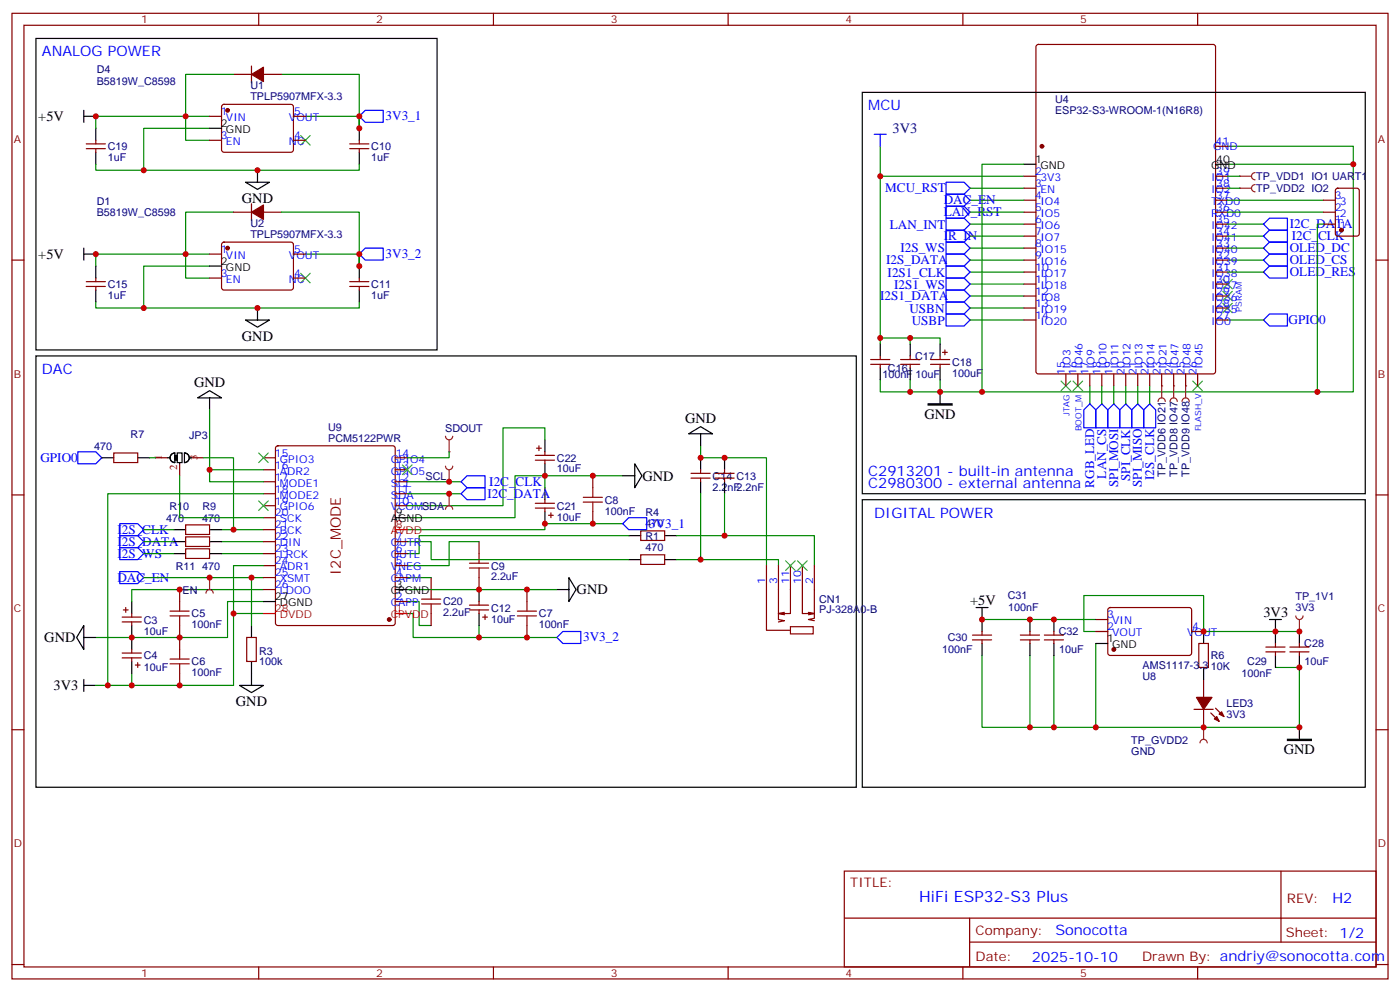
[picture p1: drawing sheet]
<svg xmlns="http://www.w3.org/2000/svg" width="412mm" height="292mm" viewBox="0 0 412 292" stroke-linecap="round" stroke-linejoin="round" font-family="sans-serif">
<g fill="none" stroke="#870000" stroke-width=".35">
<path d="M3.5 3.9h405.4v284.4h-405.4zM7.1 7.4h398.2v277.3h-398.2zM74.1 19.4v5M76.2 3.9v3.5M145.3 3.9v3.5M214.5 3.9v3.5M283.6 3.9v3.5M352.8 3.9v3.5M68.8 21.9h5.3M77.6 21.9h5.3M25.4 43.8h5.6M25.4 42.4h5.6"/>
<path d="M28.2 41.3v1.1M28.2 43.8v1M103 43.8h5.7M103 42.4h5.7M105.8 41.3v1.1M105.8 43.8v1M3.5 76.6h3.6M68.8 62.5h5.3M74.1 60v4.9M77.6 62.5h5.3M405.3 76.6h3.6M25.4 84.3h5.6"/>
<path d="M25.4 82.9h5.6M28.2 81.9v1M28.2 84.3v1.1M103 84.3h5.7M103 82.9h5.7M105.8 81.9v1M105.8 84.3v1.1M203.6 139.4h5.6M206.4 138.3v1.1M210.6 139.4h5.7M213.4 138.3v1.1M3.5 145.7h3.6"/>
<path d="M54.7 154.6h7v2.8h-7zM54.7 158.1h7v2.8h-7zM141.1 159.5v3.5M157.7 149.6h5.6M157.7 148.2h5.6M160.5 147.1v1.1M160.5 149.6v1.1M161.6 151.7h1.4M162.3 151v1.4M174.6 140.1v3.5M174.6 150.7v3.5M188.7 156.3h7.1v2.8h-7.1z"/>
<path d="M203.6 140.8h5.6M206.4 140.8v1.1M210.6 140.8h5.7M213.4 140.8v1.1M405.3 145.7h3.6M36.3 179.6h1.4M37 178.9v1.4M52.9 173.6v3.5M54.7 161.6h7v2.8h-7zM127 170.1v3.5M138.3 179.6h5.6M138.3 178.2h5.6"/>
<path d="M141.1 170.1v3.5M141.1 177.1v1.1M141.1 179.6v1.1M155.2 173.6v3.5M188.7 163.4h7.1v2.8h-7.1zM326.6 179.1l.4-.2h23.6l.4 .7-.1 13-.6 .4-23.5-.1-.5-.6v-12.7zM36 193.7h5.6M36 192.3h5.6M36 181.7h5.6M36 183.1h5.6M38.8 180.7v1M38.8 183.1v1.1"/>
<path d="M38.8 191.2v1.1M38.8 193.7v1.1M39.9 195.8h1.4M40.6 195.1v1.4M52.9 184.2v7M52.9 198.3v3.5M127 180.7v3.5M142.2 181.7h1.4M142.9 181v1.4M155.2 184.2v3.5M286.5 188.4h5.6M286.5 187h5.6"/>
<path d="M289.3 185.9v1.1M289.3 188.4v1.1M300.6 188.4h5.6M300.6 187h5.6M303.4 185.9v1.1M303.4 188.4v1.1M307.6 188.4h5.7M307.6 187h5.7M310.4 185.9v1.1M310.4 188.4v1.1M322.8 185.9h3.5M322.8 182.4h3.5"/>
<path d="M351 185.9h3.5M353.1 189.5h2.9v7h-2.9zM372.9 191.9h5.6M372.9 190.5h5.6M375.7 189.5v1M375.7 191.9v1.1M379.9 191.9h5.7M379.9 190.5h5.7M382.8 189.5v1M382.8 191.9v1.1M3.5 214.9h3.6M351.7 208.9h5.7"/>
<path d="M354.5 200.1v5.3M354.5 208.9v5.3M356.7 209.9l2.4 2.5M358.1 208.5l2.4 2.5M405.3 214.9h3.6M248.7 256.5h156.6v28.2h-156.6zM377.3 256.5v20.9M248.7 270.4h156.5M285.6 277.4h119.6M285.6 270.4v14.1M3.5 284h3.6M76.2 284.7v3.6"/>
<path d="M145.3 284.7v3.6M214.5 284.7v3.6M283.6 284.7v3.6M352.8 284.7v3.6M405.3 284h3.6"/>
</g>
<g fill="none" stroke="#a10000" stroke-width=".35">
<path d="M171.8 147.8h5.6M171.8 146.4h5.6M174.6 143.6v2.8M174.6 147.8v2.9M50.1 180h5.6M52.9 177.1v2.9M124.2 176.4h5.6M124.2 177.8h5.6M127 173.6v2.8M127 177.8v2.9M138.3 165.8h5.6M138.3 167.3h5.6"/>
<path d="M141.1 163v2.8M141.1 167.3v2.8M152.4 180h5.6M155.2 177.1v2.9M50.1 181.4h5.6M50.1 195.5h5.6M50.1 194.1h5.6M52.9 181.4v2.8M52.9 191.2v2.9M52.9 195.5v2.8M152.4 181.4h5.6M155.2 181.4v2.8"/>
</g>
<g fill="none" stroke="#008700" stroke-width=".35">
<path d="M61.7 37.8h-19.4v12.3M61.7 34.3h-33.5v3.5M68.8 21.9h-14.1v19.4h7M82.9 21.9h22.9v15.9M90 34.3h15.8v3.5M105.8 34.3v3.5M28.2 48.4v1.7h77.6v-1.7M61.7 78.4h-19.4v12.3M61.7 74.8h-33.5v3.6M68.8 62.5h-14.1v19.4h7M82.9 62.5h22.9v15.9M90 74.8h15.8v3.6"/>
<path d="M105.8 74.8v3.6M28.2 88.9v1.8h77.6v-1.8M206.4 131.3v3.5h19.4v31.7M42.3 156h8.9M42.3 159.5h8.9M65.3 156h12.3M65.3 159.5h12.3M119.9 159.5h7.1v5.3h58.2M141.1 159.5h-8.8v7h-12.4M183.4 140.1h-31.7v12.3h-31.8M183.4 154.2h-22.9v1.8h-40.6M185.2 157.7h-61.7v5.3h-3.6"/>
<path d="M206.4 145.4v19.4h-7.1M213.4 157.7h26.5v8.8M213.4 145.4v12.3h-14.1M42.3 163h8.9M65.3 163h12.3M77.6 177.1h-10.6v10.6h-38.8M77.6 173.6h-38.8v3.5M119.9 177.1h3.6v7.1h3.5M119.9 173.6h44.1M119.9 170.1h7.1M206.4 164.8h22.9v1.7M38.8 198.3v3.5"/>
<path d="M77.6 180.7h-8.8v21.1h-40.6M119.9 180.7h1.8v7h42.3M141.1 184.2v3.5M289.3 193v21.2h93.5v-17.7h-7.1M289.3 182.4h33.5M303.4 193v21.2M310.4 193v21.2M322.8 185.9h-3.5v-10.5h35.2v10.5M322.8 189.5v24.7M375.7 185.9h7.1"/>
</g>
<g fill="none" stroke="#000" stroke-width=".35">
<path d="M10.6 11.3h118.2v91.7h-118.2zM24.7 32.5v3.5M24.7 34.3h3.5M28.2 37.8v3.5M105.8 37.8v3.5M28.2 44.8v3.6M72.3 53.7h7.1l-3.6 2.1zM75.8 50.1v3.6M105.8 44.8v3.6M24.7 74.8h3.5M24.7 73.1v3.5M28.2 78.4v3.5"/>
<path d="M105.8 78.4v3.5M28.2 85.4v3.5M72.3 94.2h7.1l-3.6 2.1zM75.8 90.7v3.5M105.8 85.4v3.5M10.6 104.8h241.6v127h-241.6zM187 136.6l2.1 3.5-2.1 3.5zM202.8 127.7l3.6-2.1 3.5 2.1zM206.4 127.7v3.6M206.4 134.8v3.5M213.4 134.8v3.5M51.2 156h3.5"/>
<path d="M51.2 159.5h3.5M61.7 156h3.6M61.7 159.5h3.6M160.5 143.6v3.5M160.5 150.7v3.5M183.4 140.1h3.6M185.2 157.7h3.5M195.8 157.7h3.5M206.4 141.9v3.5M213.4 141.9v3.5M254 147.1h148.2v84.7h-148.2zM38.8 177.1v3.6"/>
<path d="M51.2 163h3.5M61.7 163h3.6M141.1 173.6v3.5M164 173.6h3.6M167.6 170.1l2.1 3.5-2.1 3.5zM185.2 164.8h3.5M195.8 164.8h3.5M287.5 178.9h3.5M289.3 178.9v7M24.7 184.2v7l-2.1-3.5zM24.7 187.7h3.5M38.8 184.2v7"/>
<path d="M38.8 194.8v3.5M141.1 180.7v3.5M289.3 189.5v3.5M303.4 182.4v3.5M303.4 189.5v3.5M310.4 182.4v3.5M310.4 189.5v3.5M322.8 189.5h3.5M354.5 185.9v3.6M354.5 196.5v3.6M373.9 182.4h3.6M375.7 182.4v7.1"/>
<path d="M375.7 193v3.5M382.8 185.9v3.6M382.8 193v3.5M24.7 200.1v3.5M24.7 201.8h3.5M382.8 214.2v3.5"/>
</g>
<path d="M88.5 39.9l2.9 2.8M91.4 39.9l-2.9 2.8M88.5 80.5l2.9 2.8M91.4 80.5l-2.9 2.8" fill="none" stroke="#3c3" stroke-width=".35"/>
<g fill="#870000" stroke="#870000" stroke-width=".35">
<path d="M74.1 62.5l3.5-2.1v4.2z"/>
<path d="M74.1 21.9l3.5-2.1v4.2z"/>
<path d="M357.7 211.7l.7-.7 .7 1.4z"/>
<path d="M359.1 210.3l.7-.7 .7 1.4z"/>
<path d="M352.4 205.4h4.6l-2.5 3.5z"/>
<circle cx="328.1" cy="191.2" r=".53"/>
</g>
<path d="M105.8 34.3l1.8-1.8h5.3v3.5h-5.3zM105.8 74.8l1.8-1.7h5.3v3.5h-5.3zM35.3 154.2h5.3l1.7 1.8-1.7 1.7h-5.3zM35.3 157.7h5.3l1.7 1.8-1.7 1.8h-5.3zM185.2 152.4h5.3v3.6h-5.3l-1.8-1.8zM35.3 161.3h5.3l1.7 1.7-1.7 1.8h-5.3zM165.8 185.9h5.3v3.6h-5.3l-1.8-1.8z" fill="none" stroke="#00f" stroke-width=".35"/>
<path d="M379.2 217.7h7.1v.4h-7.1z" fill="#000" stroke="#000" stroke-width=".35"/>
<path d="M381.7 181.4a1.06 1.06 0 0 0 1.1 1 1.06 1.06 0 0 0 1-1M382.8 182.4v3.5" fill="none" stroke="#8c2424" stroke-width=".35"/>
<circle cx="382.8" cy="185.9" r=".18" fill="#8c2424"/>
<path d="M354.5 185.9h21.2" fill="none" stroke="#008700" stroke-width=".35"/>
<path d="M353.5 218.8a1.06 1.06 0 0 1 1-1.1 1.06 1.06 0 0 1 1.1 1.1M354.5 214.2v3.5" fill="none" stroke="#8c2424" stroke-width=".35"/>
<circle cx="354.5" cy="214.2" r=".18" fill="#8c2424"/>
<g fill="none" stroke="#870000" stroke-width=".35">
<path d="M61.7 34.3h3.6M65.5 30.9l.5-.2 20 .1 .4 .6v13l-.7 .4h-20l-.4-.7v-12.7zM86.4 34.3h3.6M61.7 41.3h3.6M86.4 41.3h3.6M61.7 74.8h3.6M65.5 71.5l.5-.2 20 .1 .4 .6v13l-.7 .4-20-.1-.4-.6v-12.7zM86.4 74.8h3.6M61.7 81.9h3.6M86.4 81.9h3.6M225.8 166.5v19.1h7M229.3 166.5v15.9l1.8 .4-1.8 .3"/>
<path d="M232.8 166.5v14.2h-3.5l1.8 .3M236.4 166.5v14.2h3.5l-1.8-.4M239.9 166.5v15.6l-1.8 .3 1.8 .4M231.1 180.3l-1.8 .4M232.8 184.5h6.7v2.2h-6.7zM239.9 180.7l-1.8 .3"/>
</g>
<g fill="none" stroke="#3c3" stroke-width=".35">
<path d="M360.2 89.3l2.8 2.8M360.2 85.8l2.8 2.8M360.2 82.2l2.8 2.9M363 89.3l-2.8 2.8M363 85.8l-2.8 2.8M363 82.2l-2.8 2.9M312.6 112.2l2.8 2.8M315.4 112.2l-2.8 2.8M316.1 112.2l2.8 2.8M318.9 112.2l-2.8 2.8M351.4 112.2l2.8 2.8M354.2 112.2l-2.8 2.8"/>
<path d="M231.4 165.1l2.8 2.9M234.2 165.1l-2.8 2.9M234.9 165.1l2.9 2.9M237.8 165.1l-2.9 2.9"/>
</g>
<g fill="#870000" stroke="#870000" stroke-width=".35">
<circle cx="67" cy="32.5" r=".53"/>
<circle cx="67" cy="73.1" r=".53"/>
</g>
<path d="M61.7 37.8h3.6M61.7 78.4h3.6M276.9 115.4v3.5" fill="none" stroke="#000" stroke-width=".35"/>
<g fill="none" stroke="#008700" stroke-width=".35">
<path d="M259.3 43.1v58.2M259.3 51.9h42.3M285.8 55.4h15.8M301.6 48.4h-12.3v67h-12.4M361.6 43.1h37v72.3h-109.3M361.6 48.4h37M285.8 76.6h15.8M285.8 69.5h15.8M285.8 66h15.8M285.8 73.1h15.8M285.8 62.5h15.8M361.6 76.6h10.6"/>
<path d="M259.3 99.5h8.8v1.8M268.1 99.5h8.8v1.8M285.8 87.2h15.8M285.8 83.6h15.8M285.8 80.1h15.8M285.8 94.2h15.8M285.8 90.7h15.8M361.6 94.2h10.6M259.3 111.9v3.5h8.8M268.1 111.9v3.5h8.8v-3.5M321 113.6v5.3M324.6 113.6v5.3"/>
<path d="M328.1 113.6v5.3M331.6 113.6v5.3M335.1 113.6v5.3M338.7 113.6v5.3"/>
</g>
<g fill="none" stroke="#00f" stroke-width=".35">
<path d="M257.5 39.5h3.6M259.3 39.5v3.6M278.7 53.7h5.3l1.8 1.7-1.8 1.8h-5.3zM278.7 67.8h5.3l1.8 1.7-1.8 1.8h-5.3zM278.7 64.2h5.3l1.8 1.8-1.8 1.8h-5.3zM278.7 71.3h5.3l1.8 1.8-1.8 1.7h-5.3zM278.7 60.7h5.3l1.8 1.8-1.8 1.7h-5.3zM278.7 74.8h5.3l1.8 1.8-1.8 1.8h-5.3zM372.2 73.1l1.7-1.8h5.3v3.5h-5.3zM373.9 78.4h5.3v3.5h-5.3l-1.7-1.8zM278.7 92.5h5.3l1.8 1.7-1.8 1.8h-5.3zM278.7 88.9h5.3l1.8 1.8-1.8 1.8h-5.3z"/>
<path d="M373.9 92.5h5.3v3.5h-5.3l-1.7-1.8zM321 118.9l1.8 1.8v5.3h-3.5v-5.3zM324.6 118.9l1.7 1.8v5.3h-3.5v-5.3zM328.1 118.9l1.7 1.8v5.3h-3.5v-5.3zM331.6 118.9l1.8 1.8v5.3h-3.6v-5.3zM335.1 118.9l1.8 1.8v5.3h-3.5v-5.3zM338.7 118.9l1.7 1.8v5.3h-3.5v-5.3z"/>
</g>
<path d="M273.4 118.9h7.1v.4h-7.1z" fill="#000" stroke="#000" stroke-width=".35"/>
<path d="M365.1 51.9h3.6M369.7 50.8a1.06 1.06 0 0 0-1 1.1 1.06 1.06 0 0 0 1 1.1" fill="none" stroke="#8c2424" stroke-width=".35"/>
<circle cx="365.1" cy="51.9" r=".18" fill="#8c2424"/>
<path d="M365.1 55.4h3.6M369.7 54.4a1.06 1.06 0 0 0-1 1 1.06 1.06 0 0 0 1 1.1" fill="none" stroke="#8c2424" stroke-width=".35"/>
<circle cx="365.1" cy="55.4" r=".18" fill="#8c2424"/>
<path d="M341.1 118.2a1.06 1.06 0 0 1 1.1-1 1.06 1.06 0 0 1 1.1 1M342.2 113.6v3.6" fill="none" stroke="#8c2424" stroke-width=".35"/>
<circle cx="342.2" cy="113.6" r=".18" fill="#8c2424"/>
<path d="M344.7 118.2a1.06 1.06 0 0 1 1-1 1.06 1.06 0 0 1 1.1 1M345.7 113.6v3.6" fill="none" stroke="#8c2424" stroke-width=".35"/>
<circle cx="345.7" cy="113.6" r=".18" fill="#8c2424"/>
<path d="M348.2 118.2a1.06 1.06 0 0 1 1.1-1 1.06 1.06 0 0 1 1 1M349.2 113.6v3.6" fill="none" stroke="#8c2424" stroke-width=".35"/>
<circle cx="349.2" cy="113.6" r=".18" fill="#8c2424"/>
<g fill="none" stroke="#870000" stroke-width=".35">
<path d="M305.4 13.3l.5-.2h51.5l.6 .4 .1 95.9-.5 .6-51.7 .1-.7-.5v-95.8zM301.6 51.9h3.6M301.6 55.4h3.6M301.6 58.9h3.6M358.1 51.9h3.5M358.1 55.4h3.5M358.1 58.9h3.5M358.1 43.1h3.5M389.8 58.9h3.5M393.6 55.6l.5-.2h5.6l.6 .5 .1 12.9-.5 .7h-5.8l-.7-.4-.1-13zM301.6 62.5h3.6M301.6 66h3.6"/>
<path d="M301.6 69.5h3.6M301.6 73.1h3.6M301.6 76.6h3.6M358.1 62.5h3.5M358.1 66h3.5M358.1 69.5h3.5M358.1 73.1h3.5M358.1 76.6h3.5M389.8 62.5h3.5M389.8 66h3.5M301.6 80.1h3.6M301.6 83.6h3.6"/>
<path d="M301.6 87.2h3.6M301.6 90.7h3.6M301.6 94.2h3.6M358.1 80.1h3.5M358.1 83.6h3.5M358.1 87.2h3.5M358.1 90.7h3.5M358.1 94.2h3.5M256.5 107.3h5.6M256.5 105.9h5.6M259.3 104.8v1.1M259.3 107.3v1"/>
<path d="M265.3 107.3h5.6M265.3 105.9h5.6M268.1 104.8v1.1M268.1 107.3v1M274.1 107.3h5.7M274.1 105.9h5.7M276.9 104.8v1.1M276.9 107.3v1M277.6 103.8h1.4M278.3 103v1.5M314 110.1v3.5M317.5 110.1v3.5"/>
<path d="M321 110.1v3.5M324.6 110.1v3.5M328.1 110.1v3.5M331.6 110.1v3.5M335.1 110.1v3.5M338.7 110.1v3.5M342.2 110.1v3.5M345.7 110.1v3.5M349.2 110.1v3.5M352.8 110.1v3.5M33.5 133.4h7.1v2.8h-7.1zM77.6 138.3h3.5"/>
<path d="M77.6 134.8h3.5M81.4 131.5l.4-.2h33.9l.7 .4v51.8l-.4 .6-34.2 .1-.6-.5-.1-51.7zM116.4 138.3h3.5M116.4 134.8h3.5M157.7 134.1h5.6M157.7 135.5h5.6M158 132h1.5M158.7 131.3v1.4M160.5 133v1.1M160.5 135.5v1.1M77.6 159.5h3.5M77.6 148.9h3.5"/>
<path d="M77.6 145.4h3.5M77.6 141.9h3.5M77.6 152.4h3.5M77.6 156h3.5M116.4 159.5h3.5M116.4 148.9h3.5M116.4 145.4h3.5M116.4 141.9h3.5M77.6 170.1h3.5M77.6 166.5h3.5M77.6 163h3.5M77.6 173.6h3.5"/>
<path d="M116.4 177.1h3.5M116.4 170.1h3.5M116.4 166.5h3.5M116.4 163h3.5M72.7 187.7h2.8v7.1h-2.8z"/>
</g>
<g fill="#870000" stroke="#870000" stroke-width=".35">
<circle cx="306.9" cy="43.1" r=".53"/>
<circle cx="114.7" cy="182.4" r=".53"/>
<circle cx="395.1" cy="67.8" r=".53"/>
</g>
<g fill="none" stroke="#000" stroke-width=".35">
<path d="M254 27.2h148.2v118.2h-148.2zM301.6 48.4h3.6M358.1 48.4h3.5M58.2 117.2l3.5-2.2 3.6 2.2zM61.7 117.2v3.5M259.3 101.3v3.5M259.3 108.3v3.6M268.1 101.3v3.5M268.1 108.3v3.6M276.9 101.3v3.5M276.9 108.3v3.6M30 134.8h3.5"/>
<path d="M40.6 134.8h3.5M49.4 134.8h.7M50.4 134l1.1-.6v2.8a1.41 1.41 0 0 1-1.3-.8 1.41 1.41 0 0 1 .2-1.4zM52.2 133.4h1.4v2.8h-1.4zM52.9 136.2v.4M54.3 133.4a1.41 1.41 0 0 1 1.4 1.4 1.41 1.41 0 0 1-1.4 1.4zM55.7 134.8h.7M160.5 129.5v3.5M160.5 136.6v3.5M116.4 152.4h3.5M77.6 177.1h3.5M116.4 173.6h3.5"/>
<path d="M74.1 184.2v3.5M74.1 194.8v7M70.6 201.8h7l-3.5 2.1z"/>
</g>
<g fill="none" stroke="#008700" stroke-width=".35">
<path d="M285.8 58.9h15.8M361.6 58.9h28.2M361.6 55.4h3.5M361.6 51.9h3.5M361.6 62.5h28.2M361.6 73.1h10.6M361.6 69.5h10.6M361.6 66h10.6M389.8 66h-1.7v49.4M361.6 80.1h10.6M44.1 134.8h1.8M60 134.8h8.8v21.2"/>
<path d="M61.7 120.7v21.2h15.9M61.7 138.3h15.9M160.5 129.5v-3.5h-12.3v22.9h-28.3M52.9 140.1v12.3h24.7M77.6 145.4h-45.9v56.4M119.9 145.4h15.9M119.9 141.9h15.9M160.5 140.1v3.5M42.3 170.1h35.3M74.1 170.1v14.1M77.6 166.5h-8.8v14.2"/>
</g>
<path d="M278.7 57.2h5.3l1.8 1.7-1.8 1.8h-5.3zM278.7 78.4h5.3l1.8 1.7-1.8 1.8h-5.3zM372.2 66l1.7-1.8h5.3v3.6h-5.3zM373.9 74.8h5.3v3.6h-5.3l-1.7-1.8zM373.9 67.8h5.3v3.5h-5.3l-1.7-1.8zM278.7 85.4h5.3l1.8 1.8-1.8 1.7h-5.3zM278.7 81.9h5.3l1.8 1.7-1.8 1.8h-5.3zM22.9 133h5.3l1.8 1.8-1.8 1.8h-5.3zM135.8 145.4l1.8-1.8h5.3v3.5h-5.3zM135.8 141.9l1.8-1.8h5.3v3.5h-5.3zM35.3 168.3h5.3l1.7 1.8-1.7 1.7h-5.3z" fill="none" stroke="#00f" stroke-width=".35"/>
<path d="M116.4 156h3.5M77.6 180.7h3.5M116.4 180.7h3.5" fill="none" stroke="#f00" stroke-width=".35"/>
<path d="M76.2 133.4l2.8 2.8M79 133.4l-2.8 2.8M118.5 136.9l2.9 2.8M121.4 136.9l-2.9 2.8M76.2 147.5l2.8 2.8M79 147.5l-2.8 2.8" fill="none" stroke="#3c3" stroke-width=".35"/>
<path d="M45.9 134.8h3.5M52.9 136.6v3.5M56.4 134.8h3.6" fill="none" stroke="#850000" stroke-width=".35"/>
<path d="M51.5 134.1h.7v1.4h-.7z" fill="#000" stroke="#000" stroke-width=".35"/>
<path d="M131.2 128.4a1.06 1.06 0 0 0 1.1 1.1 1.06 1.06 0 0 0 1-1.1M132.3 129.5v3.5" fill="none" stroke="#8c2424" stroke-width=".35"/>
<circle cx="132.3" cy="133" r=".18" fill="#8c2424"/>
<path d="M132.3 133v1.8h-12.4" fill="none" stroke="#008700" stroke-width=".35"/>
<path d="M60.7 174.7a1.06 1.06 0 0 1 1-1.1 1.06 1.06 0 0 1 1.1 1.1M61.7 170.1v3.5" fill="none" stroke="#8c2424" stroke-width=".35"/>
<circle cx="61.7" cy="170.1" r=".18" fill="#8c2424"/>
<path d="M131.2 137.3a1.06 1.06 0 0 0 1.1 1 1.06 1.06 0 0 0 1-1M132.3 138.3v3.6" fill="none" stroke="#8c2424" stroke-width=".35"/>
<circle cx="132.3" cy="141.9" r=".18" fill="#8c2424"/>
<path d="M131.2 150a1.06 1.06 0 0 1 1.1-1.1 1.06 1.06 0 0 1 1 1.1M132.3 145.4v3.5" fill="none" stroke="#8c2424" stroke-width=".35"/>
<circle cx="132.3" cy="145.4" r=".18" fill="#8c2424"/>
<g fill="#c00">
<circle cx="105.8" cy="78.4" r=".88"/>
<circle cx="105.8" cy="37.8" r=".88"/>
<circle cx="42.3" cy="90.7" r=".88"/>
<circle cx="75.8" cy="90.7" r=".88"/>
<circle cx="42.3" cy="50.1" r=".88"/>
<circle cx="75.8" cy="50.1" r=".88"/>
<circle cx="28.2" cy="74.8" r=".88"/>
<circle cx="54.7" cy="74.8" r=".88"/>
<circle cx="105.8" cy="74.8" r=".88"/>
<circle cx="105.8" cy="34.3" r=".88"/>
<circle cx="54.7" cy="34.3" r=".88"/>
<circle cx="28.2" cy="34.3" r=".88"/>
<circle cx="213.4" cy="134.8" r=".88"/>
<circle cx="206.4" cy="134.8" r=".88"/>
<circle cx="141.1" cy="187.7" r=".88"/>
<circle cx="38.8" cy="201.8" r=".88"/>
<circle cx="52.9" cy="201.8" r=".88"/>
<circle cx="52.9" cy="173.6" r=".88"/>
<circle cx="52.9" cy="187.7" r=".88"/>
<circle cx="38.8" cy="187.7" r=".88"/>
<circle cx="206.4" cy="164.8" r=".88"/>
<circle cx="213.4" cy="157.7" r=".88"/>
<circle cx="322.8" cy="214.2" r=".88"/>
<circle cx="310.4" cy="214.2" r=".88"/>
<circle cx="303.4" cy="214.2" r=".88"/>
<circle cx="354.5" cy="214.2" r=".88"/>
<circle cx="382.8" cy="214.2" r=".88"/>
<circle cx="354.5" cy="185.9" r=".88"/>
<circle cx="310.4" cy="182.4" r=".88"/>
<circle cx="382.8" cy="196.5" r=".88"/>
<circle cx="375.7" cy="185.9" r=".88"/>
<circle cx="289.3" cy="182.4" r=".88"/>
<circle cx="303.4" cy="182.4" r=".88"/>
<circle cx="382.8" cy="185.9" r=".88"/>
<circle cx="259.3" cy="99.5" r=".88"/>
<circle cx="268.1" cy="99.5" r=".88"/>
<circle cx="259.3" cy="51.9" r=".88"/>
<circle cx="276.9" cy="115.4" r=".88"/>
<circle cx="268.1" cy="115.4" r=".88"/>
<circle cx="289.3" cy="115.4" r=".88"/>
<circle cx="398.6" cy="48.4" r=".88"/>
<circle cx="74.1" cy="170.1" r=".88"/>
<circle cx="155.2" cy="173.6" r=".88"/>
<circle cx="155.2" cy="187.7" r=".88"/>
<circle cx="141.1" cy="173.6" r=".88"/>
<circle cx="160.5" cy="154.2" r=".88"/>
<circle cx="174.6" cy="140.1" r=".88"/>
<circle cx="174.6" cy="154.2" r=".88"/>
<circle cx="160.5" cy="140.1" r=".88"/>
<circle cx="31.8" cy="201.8" r=".88"/>
<circle cx="61.7" cy="138.3" r=".88"/>
<circle cx="68.8" cy="156" r=".88"/>
<circle cx="68.8" cy="180.7" r=".88"/>
<circle cx="388.1" cy="115.4" r=".88"/>
<circle cx="61.7" cy="170.1" r=".88"/>
<circle cx="132.3" cy="141.9" r=".88"/>
<circle cx="132.3" cy="145.4" r=".88"/>
</g>
<text font-size="4.6" fill="#00f" x="270.8" y="265.5">HiFi ESP32-S3 Plus</text>
<g font-size="4.2" fill="#00f">
<text x="12.3" y="16.6">ANALOG POWER</text>
<text x="255.8" y="32.5">MCU</text>
<text x="12.3" y="110.1">DAC</text>
<text x="255.8" y="140.1">C2913201 - built-in antenna</text>
<text x="255.8" y="143.6">C2980300 - external antenna</text>
<text x="257.5" y="152.4">DIGITAL POWER</text>
<text x="392.5" y="265.8">H2</text>
<text x="310.9" y="275.3">Sonocotta</text>
<text x="304" y="283.1">2025-10-10</text>
</g>
<g font-size="4.2">
<text x="11.3" y="35.7">+5V</text>
<text x="71.3" y="59.7">GND</text>
<text x="11.3" y="76.2">+5V</text>
<text x="71.3" y="100.3">GND</text>
<text x="57.1" y="113.9">GND</text>
<text x="201.8" y="124.6">GND</text>
<text x="272.3" y="123.2">GND</text>
<text x="189.3" y="141.5">GND</text>
<text x="169.9" y="175">GND</text>
<text x="285.8" y="178.2">+5V</text>
<text x="372.2" y="181.7">3V3</text>
<text x="13.1" y="189.2">GND</text>
<text x="15.8" y="203.3">3V3</text>
<text x="69.5" y="207.9">GND</text>
<text x="378.2" y="222">GND</text>
</g>
<text font-size="4.2" fill="#000080" x="262.9" y="39.3">3V3</text>
<text font-size="4.2" fill="#800" x="100.4" y="169.2" transform="rotate(-90 100.4 169.2)">I2C_MODE</text>
<g font-size="3.9" fill="#00f">
<text x="113.6" y="35.3">3V3_1</text>
<text x="260.8" y="56.7">MCU_RST</text>
<text x="278" y="63.7">LAN_RST</text>
<text x="278" y="60.2">DAC_EN</text>
<text x="262.1" y="67.3">LAN_INT</text>
<text x="278" y="70.8">IR_IN</text>
<text x="379.9" y="67.3">I2C_DATA</text>
<text x="380.5" y="70.7">I2C_CLK</text>
<text x="113.6" y="76">3V3_2</text>
<text x="261" y="77.9">I2S_DATA</text>
<text x="265.2" y="74.3">I2S_WS</text>
<text x="379.9" y="74.3">OLED_DC</text>
<text x="379.9" y="77.9">OLED_CS</text>
<text x="261.5" y="81.4">I2S1_CLK</text>
<text x="379.9" y="81.4">OLED_RES</text>
<text x="259.3" y="88.4">I2S1_DATA</text>
<text x="263.4" y="85">I2S1_WS</text>
<text x="267.9" y="92.1">USBN</text>
<text x="268.6" y="95.6">USBP</text>
<text x="379.6" y="95.5">GPIO0</text>
<text x="11.9" y="136.1">GPIO0</text>
<text x="144.1" y="143.1">I2C_CLK</text>
<text x="322.3" y="143.6" transform="rotate(-90 322.3 143.6)">RGB_LED</text>
<text x="325.8" y="140.9" transform="rotate(-90 325.8 140.9)">LAN_CS</text>
<text x="329.4" y="143.4" transform="rotate(-90 329.4 143.4)">SPI_MOSI</text>
<text x="332.9" y="141.6" transform="rotate(-90 332.9 141.6)">SPI_CLK</text>
<text x="336.3" y="143.4" transform="rotate(-90 336.3 143.4)">SPI_MISO</text>
<text x="339.9" y="141.3" transform="rotate(-90 339.9 141.3)">I2S_CLK</text>
<text x="143.6" y="146.6">I2C_DATA</text>
<text x="191.2" y="155.4">3V3_1</text>
<text x="34.6" y="157.4">I2S_CLK</text>
<text x="34.6" y="160.9">I2S_DATA</text>
<text x="34.6" y="164.4">I2S_WS</text>
<text x="34.6" y="171.3">DAC_EN</text>
<text x="171.8" y="188.9">3V3_2</text>
</g>
<g font-size="3.9" fill="#800">
<text x="250.5" y="261.1">TITLE:</text>
<text x="379.1" y="265.8">REV:</text>
<text x="287.4" y="275.3">Company:</text>
<text x="378.7" y="275.9">Sheet: 1/2</text>
<text x="287.4" y="283">Date:</text>
<text x="336.4" y="283.1">Drawn By: andriy@sonocotta.com</text>
</g>
<g font-size="3.2" fill="#800">
<text x="41.6" y="6.9">1</text>
<text x="110.8" y="6.9">2</text>
<text x="179.9" y="6.9">3</text>
<text x="249.1" y="6.9">4</text>
<text x="318.2" y="6.9">5</text>
<text x="4.1" y="42">A</text>
<text x="405.9" y="42">A</text>
<text x="4.1" y="111.2">B</text>
<text x="405.9" y="111.2">B</text>
<text x="4.1" y="180.3">C</text>
<text x="405.9" y="180.3">C</text>
<text x="4.1" y="249.4">D</text>
<text x="405.9" y="249.4">D</text>
<text x="41.6" y="287.7">1</text>
<text x="110.8" y="287.7">2</text>
<text x="179.9" y="287.7">3</text>
<text x="249.1" y="287.7">4</text>
<text x="318.2" y="287.7">5</text>
</g>
<g font-size="3.2" fill="#000080">
<text x="28.5" y="21.6">D4</text>
<text x="28.5" y="24.9">B5819W_C8598</text>
<text x="73.7" y="29.6">TPLP5907MFX-3.3</text>
<text x="73.7" y="26.3">U1</text>
<text x="310.8" y="33.7">ESP32-S3-WROOM-1(N16R8)</text>
<text x="310.8" y="30.4">U4</text>
<text x="31.7" y="47.5">1uF</text>
<text x="31.7" y="44.3">C19</text>
<text x="109.4" y="47.5">1uF</text>
<text x="109.4" y="44.3">C10</text>
<text x="370.1" y="53">TP_VDD1 IO1 UART1</text>
<text x="370.1" y="56.5">TP_VDD2 IO2</text>
<text x="28.5" y="63.6">B5819W_C8598</text>
<text x="28.5" y="60.3">D1</text>
<text x="73.7" y="70.1">TPLP5907MFX-3.3</text>
<text x="73.7" y="66.9">U2</text>
<text x="31.7" y="88.1">1uF</text>
<text x="31.7" y="84.9">C15</text>
<text x="109.4" y="88.1">1uF</text>
<text x="109.4" y="84.9">C11</text>
<text x="269.5" y="106">C17</text>
<text x="280.5" y="107.7">C18</text>
<text x="259.9" y="111.2">100nF</text>
<text x="261.6" y="109.5">C16</text>
<text x="269.6" y="111.2">10uF</text>
<text x="280.5" y="110.9">100uF</text>
<text x="38.5" y="128.9">R7</text>
<text x="55.8" y="129.2">JP3</text>
<text x="96.7" y="130.2">PCM5122PWR</text>
<text x="96.7" y="127">U9</text>
<text x="131.1" y="127.1">SDOUT</text>
<text x="27.8" y="132.4">470</text>
<text x="164" y="135.9">C22</text>
<text x="125.4" y="141.2">SCL</text>
<text x="164" y="139.1">10uF</text>
<text x="209.9" y="141.3">C14 C13</text>
<text x="343.3" y="140.4" transform="rotate(-90 343.3 140.4)">TP_VDD6 IO21</text>
<text x="346.9" y="140.4" transform="rotate(-90 346.9 140.4)">TP_VDD8 IO47</text>
<text x="350.4" y="140.4" transform="rotate(-90 350.4 140.4)">TP_VDD9 IO48</text>
<text x="178.2" y="148.3">C8</text>
<text x="209.9" y="144.5">2.2nF2.2nF</text>
<text x="48.9" y="153.6">470</text>
<text x="49.9" y="150.1">R10</text>
<text x="59.5" y="153.6">470</text>
<text x="59.6" y="150.1">R9</text>
<text x="164" y="153.3">10uF</text>
<text x="164" y="150.1">C21</text>
<text x="178.2" y="151.5">100nF</text>
<text x="190.2" y="155.3">470</text>
<text x="190.2" y="152">R4</text>
<text x="190.2" y="159.1">R1</text>
<text x="51.8" y="167.7">R11</text>
<text x="59.5" y="167.7">470</text>
<text x="144.6" y="167.7">C9</text>
<text x="190.2" y="162.3">470</text>
<text x="144.6" y="170.9">2.2uF</text>
<text x="53.8" y="174.8">EN</text>
<text x="130.5" y="178.3">C20</text>
<text x="241.3" y="177.5">CN1</text>
<text x="296.8" y="176.5">C31</text>
<text x="381.6" y="176.8">TP_1V1</text>
<text x="42.3" y="183.6">C3</text>
<text x="56.4" y="185">100nF</text>
<text x="56.4" y="181.8">C5</text>
<text x="130.5" y="181.5">2.2uF</text>
<text x="144.6" y="183.3">10uF</text>
<text x="144.6" y="180.1">C12</text>
<text x="158.7" y="185">100nF</text>
<text x="158.7" y="181.8">C7</text>
<text x="241.3" y="180.6">PJ-328A0-B</text>
<text x="297" y="180">100nF</text>
<text x="381.6" y="180">3V3</text>
<text x="42.3" y="186.9">10uF</text>
<text x="279.2" y="188.9">C30</text>
<text x="311.9" y="187.1">C32</text>
<text x="384.2" y="190.6">C28</text>
<text x="42.3" y="197.4">10uF</text>
<text x="42.3" y="194.2">C4</text>
<text x="56.4" y="195.9">C6</text>
<text x="76.3" y="195.9">100k</text>
<text x="76.3" y="192.7">R3</text>
<text x="277.6" y="192.4">100nF</text>
<text x="312" y="192.4">10uF</text>
<text x="336.6" y="197.1">AMS1117-3.3</text>
<text x="356.7" y="197.3">10K</text>
<text x="356.7" y="194.2">R6</text>
<text x="367.4" y="195.9">C29</text>
<text x="384.3" y="195.9">10uF</text>
<text x="56.4" y="199.1">100nF</text>
<text x="336.6" y="200.4">U8</text>
<text x="365.7" y="199.5">100nF</text>
<text x="361.2" y="208.2">LED3</text>
<text x="361.2" y="211.5">3V3</text>
<text x="333.2" y="219.2">TP_GVDD2</text>
<text x="333.2" y="222.4">GND</text>
</g>
<g font-size="3.2" fill="#00f">
<text x="65.1" y="33.9">1</text>
<text x="66.6" y="35.7">VIN</text>
<text x="85.1" y="35.7">VOUT</text>
<text x="86.6" y="33.9">5</text>
<text x="65.1" y="41">3</text>
<text x="86.6" y="41">4</text>
<text x="66.6" y="42.7">EN</text>
<text x="85.1" y="42.7">NC</text>
<text x="357.4" y="44.1">GND</text>
<text x="358.1" y="42.7">41</text>
<text x="305" y="51.5">2</text>
<text x="306.5" y="53.3">3V3</text>
<text x="356.8" y="53.3">IO1</text>
<text x="358.2" y="51.5">39</text>
<text x="305" y="55.1">3</text>
<text x="305" y="58.6">4</text>
<text x="306.5" y="56.8">EN</text>
<text x="356.8" y="56.8">IO2</text>
<text x="358.2" y="58.6">37</text>
<text x="358.2" y="55.1">38</text>
<text x="393.2" y="58.6">3</text>
<text x="305" y="62.1">5</text>
<text x="305" y="65.7">6</text>
<text x="306.5" y="60.4">IO4</text>
<text x="306.5" y="63.9">IO5</text>
<text x="356.8" y="63.9">RXD0</text>
<text x="356.8" y="60.4">TXD0</text>
<text x="358.2" y="65.7">35</text>
<text x="358.2" y="62.1">36</text>
<text x="393.2" y="65.7">1</text>
<text x="393.2" y="62.1">2</text>
<text x="394.7" y="63.9">2</text>
<text x="394.7" y="60.4">3</text>
<text x="305" y="69.2">7</text>
<text x="306.5" y="67.4">IO6</text>
<text x="306.5" y="70.9">IO7</text>
<text x="356.8" y="70.9">IO41</text>
<text x="356.8" y="67.4">IO42</text>
<text x="358.2" y="69.2">34</text>
<text x="394.7" y="67.4">1</text>
<text x="65.1" y="74.5">1</text>
<text x="66.6" y="76.2">VIN</text>
<text x="85.1" y="76.2">VOUT</text>
<text x="86.6" y="74.5">5</text>
<text x="305" y="72.7">8</text>
<text x="305" y="76.2">9</text>
<text x="306.5" y="74.5">IO15</text>
<text x="306.5" y="78">IO16</text>
<text x="356.8" y="78">IO39</text>
<text x="356.8" y="74.5">IO40</text>
<text x="358.2" y="76.2">32</text>
<text x="358.2" y="72.7">33</text>
<text x="65.1" y="81.5">3</text>
<text x="66.6" y="83.3">EN</text>
<text x="85.1" y="83.3">NC</text>
<text x="86.6" y="81.5">4</text>
<text x="305" y="79.8">10</text>
<text x="305" y="83.3">11</text>
<text x="306.5" y="81.5">IO17</text>
<text x="356.8" y="81.5">IO38</text>
<text x="358.2" y="83.3">30</text>
<text x="358.2" y="79.8">31</text>
<text x="305" y="86.8">12</text>
<text x="306.5" y="85.1">IO18</text>
<text x="306.5" y="88.6">IO8</text>
<text x="356.8" y="88.6">IO36</text>
<text x="356.8" y="85.1">IO37</text>
<text x="358.2" y="86.8">29</text>
<text x="305" y="90.3">13</text>
<text x="305" y="93.9">14</text>
<text x="306.5" y="92.1">IO19</text>
<text x="306.5" y="95.6">IO20</text>
<text x="356.8" y="95.6">IO0</text>
<text x="356.8" y="92.1">IO35</text>
<text x="358.2" y="93.9">27</text>
<text x="358.2" y="90.3">28</text>
<text x="313.6" y="110.3" transform="rotate(-90 313.6 110.3)">15</text>
<text x="315.4" y="108.8" transform="rotate(-90 315.4 108.8)">IO3</text>
<text x="317.1" y="110.3" transform="rotate(-90 317.1 110.3)">16</text>
<text x="318.9" y="108.8" transform="rotate(-90 318.9 108.8)">IO46</text>
<text x="320.7" y="110.3" transform="rotate(-90 320.7 110.3)">17</text>
<text x="322.4" y="108.8" transform="rotate(-90 322.4 108.8)">IO9</text>
<text x="324.2" y="110.3" transform="rotate(-90 324.2 110.3)">18</text>
<text x="326" y="108.8" transform="rotate(-90 326 108.8)">IO10</text>
<text x="327.7" y="110.3" transform="rotate(-90 327.7 110.3)">19</text>
<text x="329.5" y="108.8" transform="rotate(-90 329.5 108.8)">IO11</text>
<text x="331.3" y="110.3" transform="rotate(-90 331.3 110.3)">20</text>
<text x="333" y="108.8" transform="rotate(-90 333 108.8)">IO12</text>
<text x="334.8" y="110.3" transform="rotate(-90 334.8 110.3)">21</text>
<text x="336.5" y="108.8" transform="rotate(-90 336.5 108.8)">IO13</text>
<text x="338.3" y="110.3" transform="rotate(-90 338.3 110.3)">22</text>
<text x="340.1" y="108.8" transform="rotate(-90 340.1 108.8)">IO14</text>
<text x="341.8" y="110.3" transform="rotate(-90 341.8 110.3)">23</text>
<text x="343.6" y="108.8" transform="rotate(-90 343.6 108.8)">IO21</text>
<text x="345.4" y="110.3" transform="rotate(-90 345.4 110.3)">24</text>
<text x="347.1" y="108.8" transform="rotate(-90 347.1 108.8)">IO47</text>
<text x="348.9" y="110.3" transform="rotate(-90 348.9 110.3)">25</text>
<text x="350.7" y="108.8" transform="rotate(-90 350.7 108.8)">IO48</text>
<text x="352.4" y="110.3" transform="rotate(-90 352.4 110.3)">26</text>
<text x="354.2" y="108.8" transform="rotate(-90 354.2 108.8)">IO45</text>
<text x="81" y="134.4">15</text>
<text x="81" y="138">16</text>
<text x="82.4" y="136.2">GPIO3</text>
<text x="115.1" y="136.2">GPIO4</text>
<text x="116.6" y="138">13</text>
<text x="116.6" y="134.4">14</text>
<text x="81" y="141.5">17</text>
<text x="82.4" y="139.7">ADR2</text>
<text x="82.4" y="143.3">MODE1</text>
<text x="115.1" y="143.3">SCL</text>
<text x="115.1" y="139.7">GPIO5</text>
<text x="116.6" y="141.5">12</text>
<text x="81" y="145">18</text>
<text x="81" y="148.6">19</text>
<text x="82.4" y="146.8">MODE2</text>
<text x="115.1" y="146.8">SDA</text>
<text x="116.6" y="148.6">10</text>
<text x="116.6" y="145">11</text>
<text x="81" y="152.1">20</text>
<text x="81" y="155.6">21</text>
<text x="82.4" y="150.3">GPIO6</text>
<text x="82.4" y="153.8">SCK</text>
<text x="115.1" y="150.3">VCOMSDA</text>
<text x="81" y="159.1">22</text>
<text x="82.4" y="157.4">BCK</text>
<text x="82.4" y="160.9">DIN</text>
<text x="115.1" y="160.9">OUTR</text>
<text x="116.6" y="159.1">7</text>
<text x="81" y="162.7">23</text>
<text x="81" y="166.2">24</text>
<text x="82.4" y="164.4">LRCK</text>
<text x="82.4" y="168">ADR1</text>
<text x="115.1" y="168">VNEG</text>
<text x="115.1" y="164.4">OUTL</text>
<text x="116.6" y="166.2">5</text>
<text x="116.6" y="162.7">6</text>
<text x="81" y="169.7">25</text>
<text x="81" y="173.2">26</text>
<text x="82.4" y="171.5">XSMT</text>
<text x="115.1" y="171.5">CAPM</text>
<text x="116.6" y="169.7">4</text>
<text x="225.4" y="171.8" transform="rotate(-90 225.4 171.8)">1</text>
<text x="229" y="171.8" transform="rotate(-90 229 171.8)">3</text>
<text x="232.5" y="171.8" transform="rotate(-90 232.5 171.8)">11</text>
<text x="236" y="171.8" transform="rotate(-90 236 171.8)">10</text>
<text x="239.5" y="171.8" transform="rotate(-90 239.5 171.8)">2</text>
<text x="82.4" y="175">LDOO</text>
<text x="115.1" y="178.5">CAPP</text>
<text x="116.6" y="176.8">2</text>
<text x="326.1" y="185.6">2</text>
<text x="326.1" y="182.1">3</text>
<text x="327.6" y="183.8">VIN</text>
<text x="351.2" y="185.6">4</text>
<text x="327.6" y="187.4">VOUT</text>
<text x="349.7" y="187.4">VOUT</text>
</g>
<g font-size="3.2">
<text x="65.1" y="37.4">2</text>
<text x="66.6" y="39.2">GND</text>
<text x="305" y="48">1</text>
<text x="306.5" y="49.8">GND</text>
<text x="356.8" y="49.8">GND</text>
<text x="358.2" y="48">40</text>
<text x="65.1" y="78">2</text>
<text x="66.6" y="79.8">GND</text>
<text x="115.1" y="153.8">AGND</text>
<text x="116.6" y="152.1">9</text>
<text x="116.6" y="173.2">3</text>
<text x="81" y="176.8">27</text>
<text x="82.4" y="178.5">DGND</text>
<text x="115.1" y="175">CPGND</text>
<text x="326.1" y="189.1">1</text>
<text x="327.6" y="190.9">GND</text>
</g>
<g font-size="3.2" fill="#840000">
<text x="47.6" y="135.5" transform="rotate(-90 47.6 135.5)">1</text>
<text x="58.2" y="135.5" transform="rotate(-90 58.2 135.5)">3</text>
<text x="52.2" y="138.3" transform="rotate(-90 52.2 138.3)">2</text>
</g>
<g font-size="3.2" fill="#f00">
<text x="116.6" y="155.6">8</text>
<text x="115.1" y="157.4">AVDD</text>
<text x="81" y="180.3">28</text>
<text x="82.4" y="182.1">DVDD</text>
<text x="115.1" y="182.1">CPVDD</text>
<text x="116.6" y="180.3">1</text>
</g>
<g font-size="2.5" fill="#00f">
<text x="365.8" y="91.8" transform="rotate(-90 365.8 91.8)">PSRAM</text>
<text x="315" y="122.4" transform="rotate(-90 315 122.4)">JTAG</text>
<text x="318.6" y="127" transform="rotate(-90 318.6 127)">BOOT_M</text>
<text x="353.8" y="127" transform="rotate(-90 353.8 127)">FLASH_V</text>
</g>
</svg>
